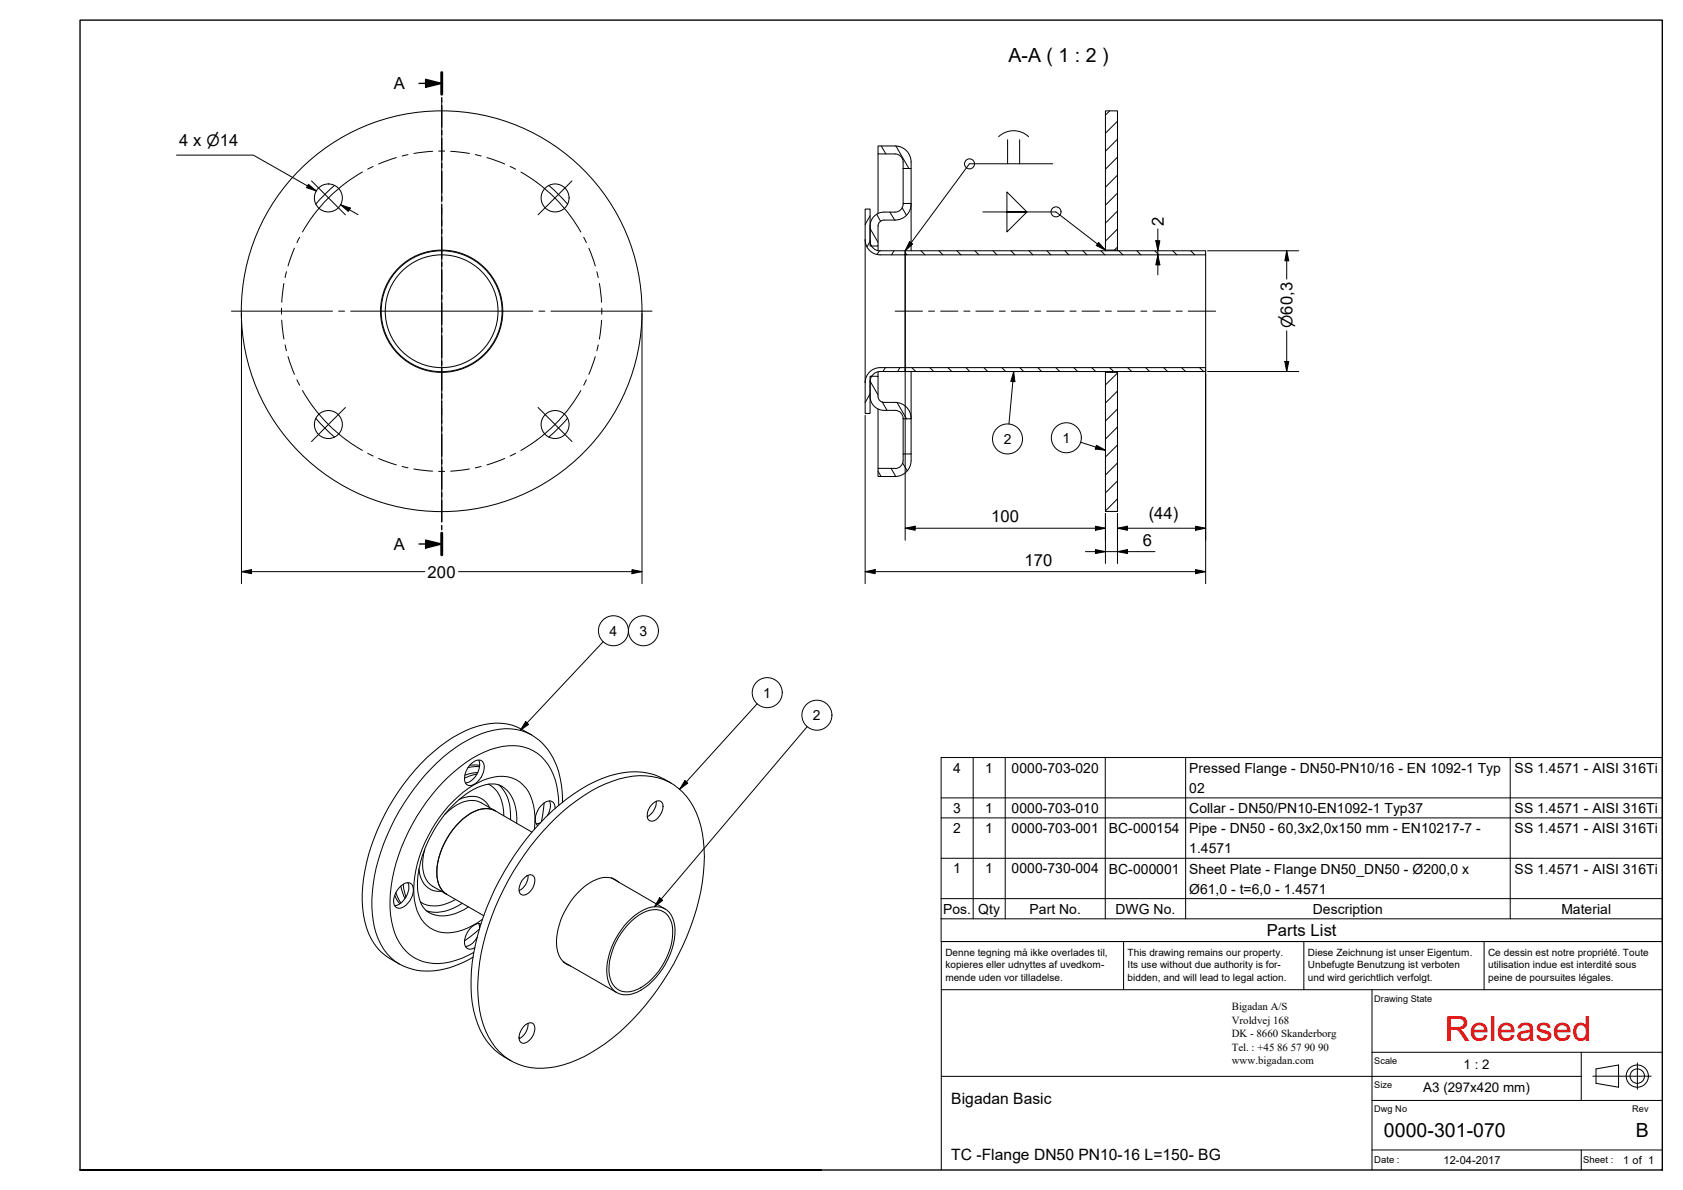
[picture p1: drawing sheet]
<svg xmlns="http://www.w3.org/2000/svg" width="420mm" height="297mm" viewBox="0 0 420 297" stroke-linecap="round" stroke-linejoin="round" font-family="sans-serif">
<!-- layer: Hatch -->
<g fill="none" stroke="#000" stroke-width=".25">
<path d="M220 36.4l1.1 2M223.7 36.5l3.2 5.6M277 27.7l-1 1M279 39.2l-3 3M279 34.7l-3 3M279 30.3l-3 3M217.2 53.9l-1.2 2.1M217.2 57.1l2 3.4M218.9 53.5l.9 1.7M222.2 52.9l1.2 2M225.2 51.8l1.1 1.9M279 57.2l-3 3"/>
<path d="M279 52.7l-3 3M279 48.2l-3 3M279 43.7l-3 3M217.3 60.2l-.8 1.4M219.5 62.6l-.5 .9M223.2 62.6l-.6 1M226 63.1l.4 .5M229.9 62.6l1 1M234.4 62.6l1 1M238.9 62.6l1 1M243.4 62.6l1 1M247.9 62.6l1 1"/>
<path d="M252.4 62.6l1 1M256.9 62.6l1 1M261.4 62.6l.9 1M265.9 62.6l.9 1M270.3 62.6l1.1 1M274.8 62.6l1 1M279 61.7l-.8 .7M279.3 62.6l1 1M283.8 62.6l1 1M288.3 62.6l1 1M292.8 62.6l1 1M297.3 62.6l1 1"/>
<path d="M217.2 98.3l-1.2 2.2M217.2 95.2l2 3.4M221 91.8l-.6 .9M224.7 91.8l-.6 .9M227.6 91.8l1 .9M232.1 91.8l1 .9M236.6 91.8l1 .9M241.1 91.8l1 .9M245.6 91.8l1 .9M250.1 91.8l1 .9M254.6 91.8l1 .9M259.1 91.8l1 .9"/>
<path d="M263.6 91.8l1 .9M268.1 91.8l1 .9M272.5 91.8l1.1 .9M277 91.8l1 .9M279 97.6l-3 3M279 93.1l-3 3M281.5 91.8l1 .9M286 91.8l1 .9M290.5 91.8l1 .9M295 91.8l1 .9M299.5 91.8l1 .9M219.2 117.6l.8 1.3"/>
<path d="M220.2 100.3l1.2 2.1M222.5 116.9l1.1 2M224 100.5l2.3 4M225.3 115.6l1.2 1.9M279 115.6l-3 3M279 111.1l-3 3M279 106.6l-3 3M279 102.1l-3 3M279 124.5l-3 3M279 120l-3 3"/>
</g>
<!-- layer: Visible -->
<g fill="none" stroke="#000" stroke-width=".25">
<path d="M219.2 38.4v14.9M223.5 36.4a4 4 0 0 1 4 4v1.7h-2M223.5 38.4a2.01 2.01 0 0 1 2 2v10.4M223.5 36.4h-4.3v2h4.3M276 27.7h3v34.7h-3zM83.5 46.3l-2.4 2.2-2.3 2.5M137 46.3l2.4 2.2 2.3 2.5M216 59.9a3.7 3.7 0 0 0 3.7 3.7M216 59.8v-7.6h1.2v7.9a2.52 2.52 0 0 0 2.5 2.5M216 59.8v35.7M220.7 52.9a3.5 3.5 0 0 0-3.5 3.5v5h2v-5a1.5 1.5 0 0 1 1.5-1.5M220.7 54.9h2.8"/>
<path d="M220.7 52.9h2.8M227.5 50.9v-.1h-2v.1a2.01 2.01 0 0 1-2 2M227.5 42.1v8.7M227.5 50.9v11.7M227.5 50.9a4 4 0 0 1-4 4M219.2 61.4v1.2M219.7 62.6h6.3v1h-6.3M226 62.6h75v1h-75zM226 63.6v28.2M276 62.4v.2M279 62.4v.2M301 63.6v28.2"/>
<path d="M219.2 92.8v1.1M219.7 91.8h6.3v.9h-6.3M219.7 92.7a2.52 2.52 0 0 0-2.5 2.6v7.9h-1.2v-7.7M219.7 91.8a3.7 3.7 0 0 0-3.7 3.7M226 91.8h75v.9h-75zM227.5 92.7v11.7M276 92.9h3v34.8h-3zM276 92.7v.2M279 92.7v.2M78.8 104.4l2.3 2.5 2.4 2.2M141.7 104.4l-2.3 2.5-2.4 2.2M219.2 102.1v14.8"/>
<path d="M220.7 100.4a1.5 1.5 0 0 1-1.5-1.5v-5h-2v5a3.5 3.5 0 0 0 3.5 3.5M220.7 102.4h2.8M220.7 100.4h2.8M223.5 100.4a4 4 0 0 1 4 4M223.5 102.4a2.02 2.02 0 0 1 2 2.1h2v-.1M223.5 116.9h-4.3v2h4.3M225.5 114.9a2.01 2.01 0 0 1-2 2.1M225.5 104.5v8.8M227.5 113.3h-2v1.6M227.5 104.5v10.4M227.5 114.9a4 4 0 0 1-4 4M114.6 199.5a5.4 5.4 0 0 1 7.2 1.3l.4 .8"/>
<path d="M117.3 191h2.5M117.5 190.7a2.21 2.21 0 0 1 2.9-.7 3.7 3.7 0 0 1-.6 4.5 3 3 0 0 1-2.9 1.5 2.17 2.17 0 0 1-.8-2.8l.6-1.3zM119.3 192.8l-3.3 .7M119.5 189.7a4.6 4.6 0 0 1-3.3 5.7M119.7 191.4l-2.9 .2M125.3 196.2a6.9 6.9 0 0 0-6.3 .5 29.4 29.4 0 0 0-14 18.5 15 15 0 0 0 .5 11.1l1.6 1.5M137.2 199.9l.2 1.4-.7 2.3M167.6 195.5a17 17 0 0 0-15.6-1.8 44.6 44.6 0 0 0-19 13.8 64.5 64.5 0 0 0-15.3 34.8 27.8 27.8 0 0 0 2.9 16.2 15.3 15.3 0 0 0 7 6.3M104.6 216.9a5.2 5.2 0 0 0 5.6 5.6M120.1 200.3l3.5 2.1M123.6 202.4a6.6 6.6 0 0 0-7 1.2 18.7 18.7 0 0 0-7.5 15.2 5.6 5.6 0 0 0 2.4 4.5M123.6 202.4l9.2 5.3"/>
<path d="M130.7 219.4a1.78 1.78 0 0 1 2.4-.8 2.92 2.92 0 0 1-.5 3.6 1.91 1.91 0 0 1-2.8 .8 3.2 3.2 0 0 1 .9-3.6zM131.8 218.5a4.1 4.1 0 0 1-2.2 3.8M135 205.3l-1.1 .3M135.8 200.4l-.6 4.7M137.2 205.8a41.3 41.3 0 0 1 17.4-11.4 15.8 15.8 0 0 1 15.8 3.3 20.8 20.8 0 0 1 5.4 14.1 56.4 56.4 0 0 1-8.9 31 56.7 56.7 0 0 1-21.1 21 21.7 21.7 0 0 1-14.9 2.4 15 15 0 0 1-10.3-10.4 37 37 0 0 1 0-20.2 66.7 66.7 0 0 1 16.6-29.8zM138.6 201.8a1.53 1.53 0 0 0-.8-1.7 1.53 1.53 0 0 0-1.8 .2 4.8 4.8 0 0 0-2.1 5.5l.3 .3M140.4 200.2a20.2 20.2 0 0 0-5-14.7 21.4 21.4 0 0 0-8.9-4.8 19.7 19.7 0 0 0-13.6 3.4 52.7 52.7 0 0 0-20.9 29.2 32.1 32.1 0 0 0-.5 18.3 13.9 13.9 0 0 0 8.2 9 17.3 17.3 0 0 0 16-.4l2.4-1.3M152.7 219.1l13.3 7.8M152.7 219.2h.1M163 200.6a1.39 1.39 0 0 1 1.3-.7 1.39 1.39 0 0 1 1.2 .9 4.1 4.1 0 0 1-2.5 4.2 1.25 1.25 0 0 1-1.4-1.7 4.3 4.3 0 0 1 1.4-2.7zM163.8 200a4.3 4.3 0 0 1-2.2 3.9M98.6 223.5l1.2 2.1"/>
<path d="M98.8 222.8l1.3 2.6M99.6 221.6a2.25 2.25 0 0 1 3.2-.8 4.6 4.6 0 0 1-2.4 5.8 1.48 1.48 0 0 1-1.7-.2 1.48 1.48 0 0 1-.4-1.6v-.6a5.4 5.4 0 0 1 1.3-2.6zM100.1 221.2l1 3.1M101.8 220.3a4.8 4.8 0 0 1-2.8 5.7h-.5M108 221.2l3.5 2.1M111.5 223.3l9.3 5.3M119.1 234l-1.1 1.4-.9 .6-.9 .3M119.5 230.5l.3 1.1M119.7 231.9l-3.7 3M120.1 230.7a2.95 2.95 0 0 0-3.3 1.8l-.6 1.3a2.24 2.24 0 0 0 .9 3.1l1.4-.4M154.5 220.2a5.4 5.4 0 0 0-6.5-.3 18.6 18.6 0 0 0-9 16.7 5.1 5.1 0 0 0 3.5 4.5M156.7 230.2a10.4 10.4 0 0 1 7.5-3.9 4.7 4.7 0 0 1 4.2 4.7 18.3 18.3 0 0 1-9.4 16.7 4.9 4.9 0 0 1-6.8-1.8 13.3 13.3 0 0 1 1.3-11.3l1.5-2.3z"/>
<path d="M157.7 229.9a7.8 7.8 0 0 1 7.1-2.7 5.3 5.3 0 0 1 3.1 5.8 17.3 17.3 0 0 1-8.9 14 4.5 4.5 0 0 1-6.9-3.8 17 17 0 0 1 5.6-13.3zM130.8 256.2a1.72 1.72 0 0 1 2.4-.6 3.5 3.5 0 0 1-2.8 4.8 1.8 1.8 0 0 1-.6-2.6zM131.8 255.4a4.1 4.1 0 0 1-2.2 3.9M140.6 240.1l13.4 7.7M140.7 240.1h.1"/>
<circle cx="82" cy="49.4" r="3.5"/>
<circle cx="138.6" cy="49.4" r="3.5"/>
<circle cx="110.3" cy="77.7" r="50"/>
<circle cx="110.3" cy="77.7" r="15.3"/>
<circle cx="110.3" cy="77.7" r="14.1"/>
<circle cx="110.3" cy="77.7" r="15.1"/>
<circle cx="82" cy="106" r="3.5"/>
<circle cx="138.6" cy="106" r="3.5"/>
</g>
<!-- layer: Visible Narrow -->
<g fill="none" stroke="#000" stroke-width=".25">
<path d="M119.1 193.2l-3.1 1.1M122 195.7a7.8 7.8 0 0 1 3.7 6.7l.1 1.3M124.5 195.9a9.5 9.5 0 0 1 3 7.5v1.2M125.3 196.2a8.9 8.9 0 0 1 3.7 8v1.3M132.7 183.4a14.5 14.5 0 0 0-12.6-.2 40.6 40.6 0 0 0-18 15.5 48.9 48.9 0 0 0-9.3 27.7 17.9 17.9 0 0 0 4.8 12.6l2.1 1.6M106 212a9.3 9.3 0 0 0 .8 8.2l1.2 1M120.1 200.3a6.7 6.7 0 0 0-7.1 1.3l-1.9 1.6M133.4 207a14.6 14.6 0 0 0-2.1-10.3 8 8 0 0 0-9.2-2.4 25.7 25.7 0 0 0-13.4 11.3 29.6 29.6 0 0 0-5.2 19.1 9 9 0 0 0 5.9 7.9 12.7 12.7 0 0 0 9.8-2.2l1.2-.9M139.5 201a16.4 16.4 0 0 0-4.4-12.2 11.4 11.4 0 0 0-11.2-2.1 32.4 32.4 0 0 0-16.2 11.8 45.1 45.1 0 0 0-10.3 28.1 15.5 15.5 0 0 0 4.9 11.7 11.9 11.9 0 0 0 11.4 1.4l1.6-.5 3-1.5M100.7 220.7l.6 3.2M113.7 224.5a8.2 8.2 0 0 1-8.7 .7M115.4 225.5a10.5 10.5 0 0 1-9 1.8"/>
<path d="M116.9 226.4a10.3 10.3 0 0 1-9 1.8l-.8-.4"/>
</g>
<!-- layer: Section Line -->
<g fill="none" stroke="#000" stroke-width=".34">
<path d="M106.3 19.8l4 1-4 1zM110.3 18.1v5.4M104.6 20.8h5.7M110.3 24.4v1M110.3 26.3v5.4M110.3 32.6v1M110.3 34.5v5.4M110.3 40.8v1.1M110.3 42.7v5.5M110.3 49.1v1M110.3 51v5.4M110.3 57.3v1"/>
<path d="M110.3 59.2v5.4M110.3 65.5v1M110.3 67.4v5.4M110.3 73.7v1M110.3 75.6v5.4M110.3 81.9v1M110.3 83.8v5.4M110.3 90.1v1M110.3 92v5.4M110.3 98.3v1.1M110.3 100.2v5.4M110.3 106.5v1.1"/>
<path d="M110.3 108.4v5.5M110.3 114.8v1M110.3 116.7v5.4M104.6 135.8h5.7M106.3 134.8l4 1-4 1zM110.3 123v1M110.3 124.9v5.4M110.3 131.2v1M110.3 133.1v5.4"/>
</g>
<path d="M110.3 18.1v5.4M110.3 133.1v5.4" fill="none" stroke="#000" stroke-width=".72"/>
<path d="M106.3 19.8l4 1-4 1zM106.3 134.8l4 1-4 1z" fill="#000"/>
<!-- layer: Symbol -->
<g fill="none" stroke="#000" stroke-width=".25">
<path d="M249.3 34.1a5.4 5.4 0 0 1 7.5 0M251.5 34.9v6M254.6 34.9v6M245.4 52.9h18.2l12.4 9.5M251.4 47.9l5 5h-5h5l-5 5zM262.8 40.9h-20.8l-16 21.7M227.1 60.3l.7 .6-1.8 1.7zM274.3 60.5l1.7 1.9-2.3-1.1zM253.1 92.7l.3 2.6-1.1-.1zM253.1 92.7l-1.2 13.1M269.8 110.4l6.2 2M273.7 111.2l2.3 1.2-2.6-.3z"/>
<path d="M150.6 160.2l-20.7 22.1M189 175.7l-19.3 21.3M131.2 180.1l.8 .7-2.1 1.5zM171 194.8l.7 .7-2 1.5zM201.5 181.4l-38.1 44.9M234.9 199.2h180.1M243 189.1v40.2M251 189.1v40.2M275.9 189.1v40.2M296 189.1v40.2M377 189.1v40.2M234.9 204.2h180.1"/>
<path d="M234.9 214.2h180.1M164.7 224.1l.7 .6-2 1.6zM234.9 224.3h180.1v-35.2h-180.1v40.2M234.9 229.3v5.7h180.1v-5.7M415 224.3v5h-180.1"/>
<circle cx="242" cy="40.9" r="1.25"/>
<circle cx="263.6" cy="52.9" r="1.25"/>
<circle cx="251.5" cy="109.6" r="3.7"/>
<circle cx="266.2" cy="109.3" r="3.7"/>
<circle cx="153.1" cy="157.4" r="3.7"/>
<circle cx="160.6" cy="157.4" r="3.7"/>
<circle cx="191.5" cy="172.9" r="3.7"/>
<circle cx="203.9" cy="178.5" r="3.7"/>
</g>
<!-- layer: Border -->
<path d="M20 5h395v287h-395zM205 292h-185h185" fill="none" stroke="#000" stroke-width=".34"/>
<!-- layer: Title -->
<g fill="none" stroke="#000" stroke-width=".25">
<path d="M280.5 235v12M325.5 235v12M370.5 235v12M415 235h-180v57M235 247h180M342.5 247v45M235 268.7h159.8M342.5 274.7h72.5M342.5 262.7h72.5M394.8 262.7v12M397.6 268.6h14.6M398.4 266.8l5.7-1v5.6l-5.7-1z"/>
<path d="M408.8 265.3v6.6M342.5 287h72.5M394.8 287v5"/>
<circle cx="408.7" cy="268.6" r="2.77"/>
<circle cx="408.7" cy="268.6" r="1.8"/>
</g>
<!-- layer: Symbol -->
<path d="M227.1 60.3l.7 .6-1.8 1.7zM274.3 60.5l1.7 1.9-2.3-1.1zM253.1 92.7l.3 2.6-1.1-.1zM273.7 111.2l2.3 1.2-2.6-.3zM131.2 180.1l.8 .7-2.1 1.5zM171 194.8l.7 .7-2 1.5zM164.7 224.1l.7 .6-2 1.6z" fill="#000"/>
<!-- layer: Center Mark -->
<g fill="none" stroke="#000" stroke-width=".25">
<path d="M110.3 25.2v25.2M77.8 45.2l8.4 8.4M110.3 51.9v1.5M110.3 54.9v45.5M142.8 45.2l-8.5 8.4M57.8 77.7h25.2M84.5 77.7h1.5M87.5 77.7h45.5M134.5 77.7h1.5M137.5 77.7h25.3M86.2 101.7l-8.4 8.5M110.3 101.9v1.5"/>
<path d="M110.3 104.9v25.3M134.3 101.7l8.5 8.5"/>
</g>
<!-- layer: Dimension -->
<g fill="none" stroke="#000" stroke-width=".25">
<path d="M44.1 38.7h19.1l15.8 9-2.2-1.3M77 46l2 1.7-2.5-.9zM85 51.1l2.5 .8-.5 .9zM85 51.1l4.4 2.5M289.1 57.1v11.5M60.3 78.2v67.5M160.3 78.2v67.5M288.5 60.1h1.1l-.5 2.5zM289.1 63.6l.5 2.5h-1.1zM301.5 62.6h22.7M321.2 62.6l.5 2.5h-.9zM321.2 62.6v7.1"/>
<path d="M226 92.3v42.6M301 92.3v53.4M301.5 92.7h22.7M320.8 90.2h.9l-.5 2.5zM321.2 82.6v10.1M216 103.7v42M226 131.9l2.5-.6v1.1zM226 131.9h50M271 137.7h17.3M273.5 131.3l2.5 .6-2.5 .5zM273.5 137.2l2.5 .5-2.5 .5zM276 128.2v12.5"/>
<path d="M279 137.7l2.5-.5v1zM279 131.9l2.5-.6v1.1zM279 131.9h22M279 128.2v12.5M298.4 131.3l2.6 .6-2.6 .5zM60.3 142.7l2.5-.5v1zM60.3 142.7h45.8M114.5 142.7h45.8M157.8 142.2l2.5 .5-2.5 .5zM216 142.7l2.5-.5v1zM216 142.7h85M298.4 142.2l2.6 .5-2.6 .5z"/>
</g>
<g fill="#000">
<path d="M77 46l2 1.7-2.5-.9zM85 51.1l2.5 .8-.5 .9zM288.5 60.1h1.1l-.5 2.5zM289.1 63.6l.5 2.5h-1.1zM321.2 62.6l.5 2.5h-.9zM320.8 90.2h.9l-.5 2.5zM226 131.9l2.5-.6v1.1zM273.5 131.3l2.5 .6-2.5 .5zM273.5 137.2l2.5 .5-2.5 .5zM279 137.7l2.5-.5v1zM279 131.9l2.5-.6v1.1zM298.4 131.3l2.6 .6-2.6 .5z"/>
<path d="M60.3 142.7l2.5-.5v1zM157.8 142.2l2.5 .5-2.5 .5zM216 142.7l2.5-.5v1zM298.4 142.2l2.6 .5-2.6 .5z"/>
</g>
<!-- layer: Centerline -->
<g fill="none" stroke="#000" stroke-width=".25">
<path d="M98.9 39.3l-4.4 1.6M101.9 38.6l-1.5 .3M108 37.8l-4.7 .5M109.5 37.7h1.5M112.5 37.8l4.7 .5M118.7 38.6l1.4 .3M121.6 39.3l4.4 1.6M74.8 59.2l-.7 1.4M90.5 42.9a40 40 0 0 0-15 15M93.1 41.6l-1.3 .6M127.4 41.6l1.3 .6M130 42.9a40 40 0 0 1 15 15"/>
<path d="M145.7 59.2l.7 1.4M70.3 76.9v1.5M70.3 79.9l.6 4.7M70.9 70.8l-.6 4.6M71.5 67.8l-.3 1.5M73.5 61.9l-1.6 4.5M147 61.9l1.6 4.5M149 67.8l.3 1.5M149.6 70.8l.6 4.6M150.2 79.9l-.6 4.7M150.2 76.9v1.5M223.5 77.7h6.8"/>
<path d="M231.8 77.7h1.5M234.8 77.7h4.3M240.6 77.7h1.5M243.6 77.7h4.4M249.5 77.7h1.5M252.5 77.7h4.3M258.3 77.7h1.5M261.3 77.7h4.3M267.1 77.7h1.5M270.1 77.7h4.4M276 77.7h1.5M279 77.7h4.3"/>
<path d="M284.8 77.7h1.5M287.8 77.7h4.3M293.6 77.7h1.5M296.6 77.7h6.9M71.2 86.1l.3 1.5M71.9 89l1.6 4.4M74.1 94.8l.7 1.3M75.5 97.5a40 40 0 0 0 15 14.9M145 97.5a40 40 0 0 1-15 14.9M146.4 94.8l-.7 1.4M148.6 89l-1.6 4.4M149.3 86.1l-.3 1.5"/>
<path d="M91.8 113.2l1.3 .6M94.5 114.4l4.4 1.6M100.4 116.4l1.4 .4M103.3 117.1l4.7 .5M109.5 117.7h1.5M117.2 117.1l-4.7 .5M120.1 116.4l-1.4 .4M126 114.4l-4.4 1.6M128.7 113.2l-1.3 .6"/>
</g>
<text font-size="8.6" fill="#f00" x="360.7" y="259.7">Released</text>
<g font-size="4.9">
<text x="251.8" y="15.5">A-A ( 1 : 2 )</text>
<text x="345.5" y="283.7">0000-301-070</text>
<text x="408.4" y="283.8">B</text>
</g>
<g font-size="4.1">
<text x="98.3" y="22.3">A</text>
<text x="44.7" y="36.6">4 x ⌀14</text>
<text x="290.5" y="56.5" transform="rotate(-90 290.5 56.5)">2</text>
<text x="247.5" y="130.4">100</text>
<text x="286.8" y="129.6">(44)</text>
<text x="98.3" y="137.3">A</text>
<text x="285.3" y="136.2">6</text>
<text x="255.7" y="141.2">170</text>
<text x="106.8" y="144.2">200</text>
<text x="316.2" y="233.7">Parts List</text>
</g>
<g font-size="3.9">
<text x="322.7" y="81.9" transform="rotate(-90 322.7 81.9)">⌀60,3</text>
<text x="237.5" y="275.5">Bigadan Basic</text>
<text x="237.5" y="289.5">TC -Flange DN50 PN10-16 L=150- BG</text>
</g>
<g font-size="3.5">
<text x="250.6" y="110.8">2</text>
<text x="265.3" y="110.5">1</text>
<text x="152.1" y="158.7">4</text>
<text x="159.7" y="158.7">3</text>
<text x="190.5" y="174.1">1</text>
<text x="202.9" y="179.8">2</text>
<text x="238" y="192.9">4</text>
<text x="246" y="192.9">1</text>
<text x="252.6" y="192.9">0000-703-020</text>
<text x="296.9" y="192.9">Pressed Flange - DN50-PN10/16 - EN 1092-1 Typ</text>
<text x="296.9" y="197.9">02</text>
<text x="378.1" y="192.9">SS 1.4571 - AISI 316Ti</text>
<text x="238" y="202.9">3</text>
<text x="246" y="202.9">1</text>
<text x="252.6" y="202.9">0000-703-010</text>
<text x="296.9" y="202.9">Collar - DN50/PN10-EN1092-1 Typ37</text>
<text x="378.1" y="202.9">SS 1.4571 - AISI 316Ti</text>
<text x="238" y="208">2</text>
<text x="246" y="208">1</text>
<text x="252.6" y="208">0000-703-001</text>
<text x="276.9" y="208">BC-000154</text>
<text x="296.9" y="208">Pipe - DN50 - 60,3x2,0x150 mm - EN10217-7 -</text>
<text x="378.1" y="208">SS 1.4571 - AISI 316Ti</text>
<text x="296.9" y="213">1.4571</text>
<text x="238" y="218">1</text>
<text x="246" y="218">1</text>
<text x="252.6" y="218">0000-730-004</text>
<text x="276.9" y="218">BC-000001</text>
<text x="296.9" y="218">Sheet Plate - Flange DN50_DN50 - Ø200,0 x</text>
<text x="378.1" y="218">SS 1.4571 - AISI 316Ti</text>
<text x="296.9" y="223.1">Ø61,0 - t=6,0 - 1.4571</text>
<text x="235.5" y="228.1">Pos.</text>
<text x="244.2" y="228.1">Qty</text>
<text x="257" y="228.1">Part No.</text>
<text x="278.5" y="228.1">DWG No.</text>
<text x="327.8" y="228.1">Description</text>
<text x="389.8" y="228.1">Material</text>
</g>
<g font-size="3.3">
<text x="365.4" y="266.9">1 : 2</text>
<text x="355.3" y="272.5">A3 (297x420 mm)</text>
</g>
<g font-size="2.8">
<text x="360.3" y="290.5">12-04-2017</text>
<text x="405.3" y="290.5">1 of 1</text>
</g>
<g font-size="2.7">
<text x="307.5" y="252">Bigadan A/S</text>
<text x="307.5" y="255.5">Vroldvej 168</text>
<text x="307.5" y="262.3">Tel. : +45</text>
<text x="307.5" y="258.9">DK - 8660 Skanderborg</text>
<text x="318.9" y="262.3">86</text>
<text x="322.2" y="262.3">57</text>
<text x="325.6" y="262.3">90</text>
<text x="329.1" y="262.3">90</text>
<text x="307.5" y="265.7">www.bigadan.com</text>
</g>
<g font-size="2.5">
<text x="236" y="238.5">Denne tegning må ikke overlades til,</text>
<text x="281.5" y="238.5">This drawing remains our property.</text>
<text x="326.5" y="238.5">Diese Zeichnung ist unser Eigentum.</text>
<text x="371.5" y="238.5">Ce dessin est notre propriété. Toute</text>
<text x="236" y="241.6">kopieres eller udnyttes af uvedkom-</text>
<text x="236" y="244.8">mende uden vor tilladelse.</text>
<text x="281.5" y="244.8">bidden, and will lead to legal action.</text>
<text x="281.5" y="241.6">Its use without due authority is for-</text>
<text x="326.5" y="241.6">Unbefugte Benutzung ist verboten</text>
<text x="326.5" y="244.8">und wird gerichtlich verfolgt.</text>
<text x="371.5" y="241.6">utilisation indue est interdité sous</text>
<text x="371.5" y="244.8">peine de poursuites légales.</text>
</g>
<g font-size="2.4">
<text x="343.1" y="290.4">Date :</text>
<text x="395.2" y="290.4">Sheet :</text>
</g>
<g font-size="2.3">
<text x="343.1" y="250">Drawing State</text>
<text x="343.1" y="265.7">Scale</text>
<text x="343.1" y="271.7">Size</text>
<text x="343.1" y="277.7">Dwg No</text>
<text x="407.5" y="277.7">Rev</text>
</g>
</svg>
